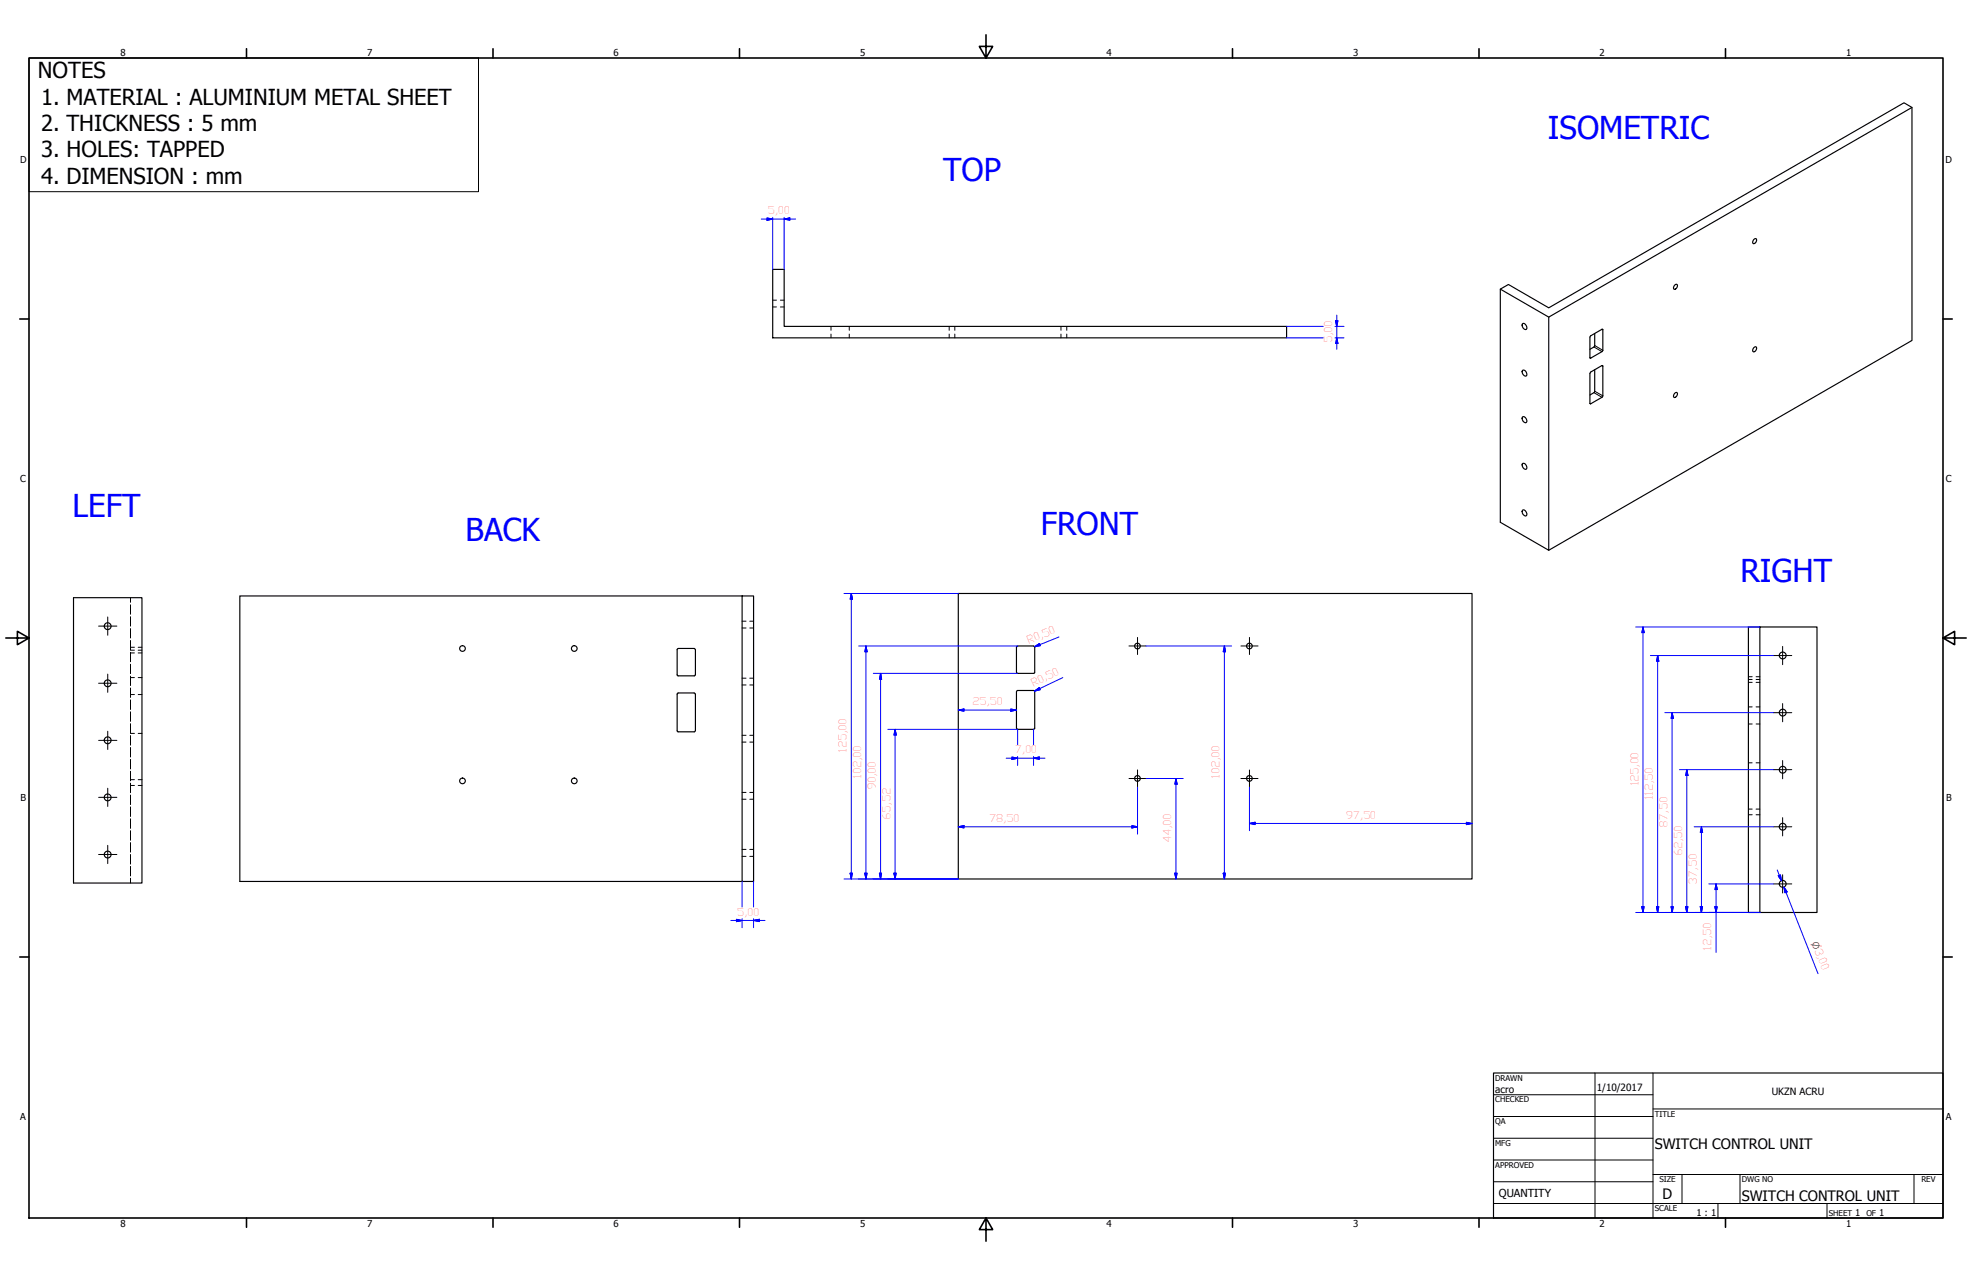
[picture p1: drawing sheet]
<svg xmlns="http://www.w3.org/2000/svg" width="864mm" height="559mm" viewBox="0 0 864 559" stroke-linecap="round" stroke-linejoin="round" font-family="sans-serif">
<!-- layer: Visible (ISO) -->
<g fill="none" stroke="#000" stroke-width=".51">
<path d="M837.3 47.1l-159.1 91.8v102.1l-21.2-12.3v-102.1l3.6-2 17.6 10.2 155.6-89.8 3.5 2.1v102l-159.1 91.9M338.4 118h5v24.9h220v5.1h-225zM768 105l.9-.5 .3 .1a1.36 1.36 0 0 1-.2 1.5 1.36 1.36 0 0 1-1.3 .5zM657 126.6l21.2 12.3M733.3 125l.9-.5 .3 .2a1.36 1.36 0 0 1-.2 1.4 1.36 1.36 0 0 1-1.3 .5zM666.7 141.9l.3-.3a1.86 1.86 0 0 1 1.4 2.7 1.8 1.8 0 0 1-1.7-2.4zM696.3 156.7l.3 .1M768 152.3l.9-.5 .3 .2a1.36 1.36 0 0 1-.2 1.4 1.36 1.36 0 0 1-1.3 .5zM666.7 162.3l.3-.2a1.79 1.79 0 0 1 1.4 2.6 1.77 1.77 0 0 1-1.7-2.4zM733.3 172.3l.9-.5 .3 .2a1.36 1.36 0 0 1-.2 1.4 1.36 1.36 0 0 1-1.3 .5zM666.7 182.7l.3-.3a1.83 1.83 0 0 1 1.4 2.6 1.72 1.72 0 0 1-1.7-2.3zM666.7 203.1l.3-.2a1.79 1.79 0 0 1 1.4 2.6 1.8 1.8 0 0 1-1.7-2.4z"/>
<path d="M666.7 223.5l.3-.2a1.83 1.83 0 0 1 1.4 2.6 1.72 1.72 0 0 1-1.7-2.4zM419.7 259.9h225v125h-225zM32.2 261.7h30v125h-30zM325 261h5v125h-5zM325 261h-220v125h220M770.7 274.6h25v125h-25zM770.7 274.6h-5v125h5M296.5 284.5l.5-.5h7l.5 .5M296.5 284.5l.1 11.2 .4 .3h7l.5-.5M304.5 284.5v11M445.6 294.9h7M445.6 282.9h7"/>
<path d="M445.7 283l-.6 .4 .1 11 .5 .5M452.7 283l.4 .4v11l-.4 .5M296.5 304l.5-.5h7l.5 .5M296.5 304l.1 16.2 .4 .3h7l.5-.5M304.5 304v16M445.1 302.9v16M445.2 318.9l.5 .4M445.6 319.4h7M445.6 302.4h7M445.7 302.4l-.5 .5M452.7 302.4l.4 .5M453.1 302.9v16"/>
<path d="M453.1 318.9l-.4 .4"/>
<circle cx="47.1" cy="274.2" r="1.49"/>
<circle cx="47.1" cy="299.2" r="1.49"/>
<circle cx="202.5" cy="284" r="1.24"/>
<circle cx="251.5" cy="284" r="1.24"/>
<circle cx="498.1" cy="282.9" r="1.24"/>
<circle cx="547.1" cy="282.9" r="1.24"/>
<circle cx="780.7" cy="287.1" r="1.49"/>
<circle cx="780.7" cy="312.1" r="1.49"/>
<circle cx="47.1" cy="324.2" r="1.49"/>
<circle cx="780.7" cy="337.1" r="1.49"/>
<circle cx="47.1" cy="349.2" r="1.49"/>
<circle cx="202.5" cy="342" r="1.24"/>
<circle cx="251.5" cy="342" r="1.24"/>
<circle cx="498.1" cy="340.9" r="1.24"/>
<circle cx="547.1" cy="340.9" r="1.24"/>
<circle cx="47.1" cy="374.2" r="1.49"/>
<circle cx="780.7" cy="362" r="1.49"/>
<circle cx="780.7" cy="387.1" r="1.49"/>
</g>
<!-- layer: Visible Narrow (ISO) -->
<path d="M696.3 156.7l.3 .1M698.1 152l3.4 2M698.4 151.3l3.5 2.1M701.5 144.2l.4 .2M696.3 176.7l.3 .1M698.1 172l3.4 2M698.4 171.3l3.5 2.1M701.5 160.1l.4 .2" fill="none" stroke="#000" stroke-width=".44"/>
<path d="M696.3 156.7l.1-9.4 5.4-3.2v9.6l-5.2 3.1M698.4 146.1l-.1 5.6-2 1.3M696.6 162.9l5.2-2.8 .1 13.3-.4 .6-5.1 2.8-.1-13.2zM698.4 161.9l-.1 9.8-2 1.3" fill="none" stroke="#000" stroke-width=".51"/>
<!-- layer: Hidden (ISO) -->
<g fill="none" stroke="#000" stroke-width=".44">
<path d="M338.4 134.4h1.6M338.4 131.4h1.6M341.8 134.4h1.6M341.8 131.4h1.6M363.9 142.9v1.8M363.9 146.3v1.7M371.9 142.9v1.8M371.9 146.3v1.7M415.7 142.9v1.8M415.7 146.3v1.7M418.1 142.9v1.8M418.1 146.3v1.7"/>
<path d="M464.6 142.9v1.8M464.6 146.3v1.7M467.2 142.9v1.8M467.2 146.3v1.7M57.1 261.7v2.1M57.1 264.9v4.1M57.1 270.1v4.1M57.1 275.3v4.1M325 272h1.7M325 275h1.7M328.4 272h1.6M328.4 275h1.6"/>
<path d="M57.1 296.7h1.8M57.1 284.7h1.8M57.1 280.5v4.1M57.1 285.7v4.1M57.1 290.9v4.1M57.1 296.1v4.1M57.1 283.5h1.8M57.1 285.9h1.8M60.5 296.7h1.7M60.5 284.7h1.7M60.5 283.5h1.7M60.5 285.9h1.7"/>
<path d="M325 297h1.7M325 300h1.7M328.4 297h1.6M328.4 300h1.6M765.7 297.6h1.6M765.7 298.8h1.6M765.7 296.4h1.6M769 297.6h1.7M769 298.8h1.7M769 296.4h1.7M57.1 304.2h1.8M57.1 301.3v4.1"/>
<path d="M57.1 306.5v4.2M57.1 311.7v4.2M57.1 316.9v4.2M60.5 304.2h1.7M765.7 309.6h1.6M765.7 317.1h1.6M769 309.6h1.7M769 317.1h1.7M57.1 321.2h1.8M57.1 322.1v4.2M57.1 327.3v4.2M57.1 332.5v4.2"/>
<path d="M57.1 337.8v4.1M60.5 321.2h1.7M325 322h1.7M325 325h1.7M328.4 322h1.6M328.4 325h1.6M765.7 334.1h1.6M769 334.1h1.7M57.1 343v4.2M57.1 348.2v4.2M57.1 353.4v4.2M57.1 358.6v4.2"/>
<path d="M57.1 341.4h1.8M57.1 344h1.8M60.5 341.4h1.7M60.5 344h1.7M325 347h1.7M325 350h1.7M328.4 347h1.6M328.4 350h1.6M765.7 356.8h1.6M765.7 354.3h1.6M769 356.8h1.7M769 354.3h1.7"/>
<path d="M57.1 363.8v4.2M57.1 369v4.2M57.1 374.2v4.2M57.1 379.4v4.2M325 372h1.7M325 375h1.7M328.4 372h1.6M328.4 375h1.6M57.1 384.6v2.1"/>
</g>
<!-- layer: Border (ANSI) -->
<g fill="none" stroke="#000" stroke-width=".7">
<path d="M431.8 15.2v10.2l-2.9-5.1h5.8l-2.9 5.1M12.7 25.4h838.2v508h-838.2zM107.9 21.3v4.1M215.9 21.3v4.1M323.8 21.3v4.1M539.8 21.3v4.1M647.7 21.3v4.1M755.6 21.3v4.1M8.6 139.7h4.1M850.9 139.7h4.1M2.5 279.4h10.2l-5.1-2.9v5.8l5.1-2.9M850.9 279.4l5.1 2.9v-5.8l-5.1 2.9h10.2"/>
<path d="M8.6 419.1h4.1M850.9 419.1h4.1M107.9 533.4v4.1M215.9 533.4v4.1M323.8 533.4v4.1M431.8 533.4l2.9 5.1h-5.8l2.9-5.1v10.2M539.8 533.4v4.1M647.7 533.4v4.1M755.6 533.4v4.1"/>
</g>
<!-- layer: Title (ANSI) -->
<g fill="none" stroke="#000" stroke-width=".44">
<path d="M654 479.4h69.9M698.5 469.9v63.5M723.9 469.9v63.5M654 488.9h69.9M654 498.5h69.9M723.9 485.6h127M654 508h69.9M654 517.5h69.9M723.9 514.3h127M736.6 514.3v12.7M762 514.3v12.7M838.2 514.3v12.7"/>
<path d="M654 527h196.9M752.3 527v6.4M800.1 527v6.4"/>
</g>
<path d="M654 469.9h196.9v63.5h-196.9z" fill="none" stroke="#000" stroke-width=".51"/>
<!-- layer: Sketch Geometry (ISO) -->
<path d="M12.7 25.4h196.8v58.5h-196.8z" fill="none" stroke="#000" stroke-width=".44"/>
<!-- layer: Dimension (ISO) -->
<g fill="none" stroke="#00f" stroke-width=".44">
<path d="M333.4 95.9h15M335.9 95.4l2.5 .5-2.5 .6zM338.4 95.2v22.8M343.4 95.9l2.5-.5v1.1zM343.4 95.2v22.8M585.4 138v15M563.4 148h16.1M563.4 142.9h16.1M584.6 148h4M584.6 142.9h4M584.9 140.5h1l-.5 2.4zM585.4 148l.5 2.4h-1z"/>
<path d="M369.6 259.9h50.1M372.8 259.9l.5 2.5h-1zM372.8 259.9v125M463.7 279l-10.6 4.2M716.3 274.6h54.4M719.5 274.6l.5 2.5h-1zM719.5 274.6v125M376 282.9h69.6M379.2 282.9l.5 2.5h-1zM379.2 282.9v102M382.5 294.9h63.1M385.6 294.9l.5 2.5h-1z"/>
<path d="M385.6 294.9v90M453.1 283.2l2.1-1.4 .4 1zM465.5 296.7l-12.4 5.9M501.9 282.9h37.5M536.2 282.9l.5 2.5h-1zM536.2 282.9v102M722.8 287.1h53.9M725.9 287.1l.5 2.5h-1zM725.9 287.1v112.5M388.8 319.4h56.8v6.7M392 319.4l.5 2.5h-1zM392 319.4v65.5"/>
<path d="M419.7 311l2.4-.5v1zM419.7 311h25.4M442.7 310.5l2.4 .5-2.4 .5zM452.6 319.4v6.7M453.1 302.6l2.1-1.5 .3 1zM729.1 312.1h47.6M732.3 312.1l.5 2.5h-1zM732.3 312.1v87.5M440.6 332h17M443.2 331.5l2.4 .5-2.4 .5zM445.6 331.3v3.9M452.6 332l2.6-.5v1z"/>
<path d="M452.6 331.3v3.9M735.5 337.1h41.2M738.7 337.1l.5 2.5h-1zM738.7 337.1v62.5M498.2 344.7v20.6M501.9 340.9h16.3M515 340.9l.5 2.5h-1zM515 340.9v44M547.2 344.7v19.1M419.7 362.1l2.4-.5v1zM419.7 362.1h78.5M495.7 361.6l2.5 .5-2.5 .5z"/>
<path d="M547.2 360.6l2.5-.5v1zM547.2 360.6h97.5M642.2 360.1l2.5 .5-2.5 .5zM741.9 362.1h34.8M745.1 362.1l.5 2.5h-1zM745.1 362.1v37.5M325 386v11.2M330 386v11.2M369.6 384.9h50.1M372.3 382.4h1l-.5 2.5zM378.7 382.4h1l-.5 2.5zM385.1 382.4h1l-.5 2.5z"/>
<path d="M391.5 382.4h1l-.5 2.5zM514.5 382.4h1l-.5 2.5zM535.7 382.4h1l-.5 2.5zM716.3 399.6h54.4M719 397.1h1l-.5 2.5zM725.4 397.1h1l-.5 2.5zM731.8 397.1h1l-.5 2.5zM738.2 397.1h1l-.5 2.5zM744.6 397.1h1l-.5 2.5zM748.3 387.1h28.4M751 397.1h1l-.5 2.5zM751.5 387.1l.5 2.5h-1z"/>
<path d="M751.5 387.1v30M778.3 381l1.9 4.7M778.8 383.5l.9-.3 .5 2.5zM781.2 388.5l1.4 2.1-.9 .4zM782.1 390.8l-.9-2.3 15 37.9M320 403.1h15M322.5 402.6l2.5 .5-2.5 .5zM325 402.3v4M330 403.1l2.5-.5v1zM330 402.3v4"/>
</g>
<g fill="#00f" stroke="#00f" stroke-width=".44">
<path d="M391.5 382.4l.5 2.5z"/>
<path d="M391.5 382.4h1l-.5 2.5z"/>
<path d="M392 319.4l.5 2.5z"/>
<path d="M392 319.4l.5 2.5h-1z"/>
<path d="M385.1 382.4l.5 2.5z"/>
<path d="M385.1 382.4h1l-.5 2.5z"/>
<path d="M385.6 294.9l.5 2.5z"/>
<path d="M385.6 294.9l.5 2.5h-1z"/>
<path d="M378.7 382.4l.5 2.5z"/>
<path d="M378.7 382.4h1l-.5 2.5z"/>
<path d="M379.2 282.9l.5 2.5z"/>
<path d="M379.2 282.9l.5 2.5h-1z"/>
<path d="M372.3 382.4l.5 2.5z"/>
<path d="M372.3 382.4h1l-.5 2.5z"/>
<path d="M372.8 259.9l.5 2.5z"/>
<path d="M372.8 259.9l.5 2.5h-1z"/>
<path d="M495.7 362.6l2.5-.5z"/>
<path d="M495.7 361.6l2.5 .5-2.5 .5z"/>
<path d="M419.7 362.1l2.4-.5z"/>
<path d="M419.7 362.1l2.4-.5v1z"/>
<path d="M642.2 361.1l2.5-.5z"/>
<path d="M642.2 360.1l2.5 .5-2.5 .5z"/>
<path d="M547.2 360.6l2.5-.5z"/>
<path d="M547.2 360.6l2.5-.5v1z"/>
<path d="M514.5 382.4l.5 2.5z"/>
<path d="M514.5 382.4h1l-.5 2.5z"/>
<path d="M515 340.9l.5 2.5z"/>
<path d="M515 340.9l.5 2.5h-1z"/>
<path d="M535.7 382.4l.5 2.5z"/>
<path d="M535.7 382.4h1l-.5 2.5z"/>
<path d="M536.2 282.9l.5 2.5z"/>
<path d="M536.2 282.9l.5 2.5h-1z"/>
<path d="M453.1 283.2l2.1-1.4z"/>
<path d="M453.1 283.2l2.1-1.4 .4 1z"/>
<path d="M452.6 332l2.6-.5z"/>
<path d="M452.6 332l2.6-.5v1z"/>
<path d="M443.2 332.5l2.4-.5z"/>
<path d="M443.2 331.5l2.4 .5-2.4 .5z"/>
<path d="M322.5 403.6l2.5-.5z"/>
<path d="M322.5 402.6l2.5 .5-2.5 .5z"/>
<path d="M330 403.1l2.5-.5z"/>
<path d="M330 403.1l2.5-.5v1z"/>
<path d="M751 397.1l.5 2.5z"/>
<path d="M751 397.1h1l-.5 2.5z"/>
<path d="M751.5 387.1l.5 2.5z"/>
<path d="M751.5 387.1l.5 2.5h-1z"/>
<path d="M744.6 397.1l.5 2.5z"/>
<path d="M744.6 397.1h1l-.5 2.5z"/>
<path d="M745.1 362.1l.5 2.5z"/>
<path d="M745.1 362.1l.5 2.5h-1z"/>
<path d="M738.2 397.1l.5 2.5z"/>
<path d="M738.2 397.1h1l-.5 2.5z"/>
<path d="M738.7 337.1l.5 2.5z"/>
<path d="M738.7 337.1l.5 2.5h-1z"/>
<path d="M731.8 397.1l.5 2.5z"/>
<path d="M731.8 397.1h1l-.5 2.5z"/>
<path d="M732.3 312.1l.5 2.5z"/>
<path d="M732.3 312.1l.5 2.5h-1z"/>
<path d="M725.4 397.1l.5 2.5z"/>
<path d="M725.4 397.1h1l-.5 2.5z"/>
<path d="M725.9 287.1l.5 2.5z"/>
<path d="M725.9 287.1l.5 2.5h-1z"/>
<path d="M719 397.1l.5 2.5z"/>
<path d="M719 397.1h1l-.5 2.5z"/>
<path d="M719.5 274.6l.5 2.5z"/>
<path d="M719.5 274.6l.5 2.5h-1z"/>
<path d="M343.4 95.9l2.5-.5z"/>
<path d="M343.4 95.9l2.5-.5v1.1z"/>
<path d="M335.9 96.5l2.5-.6z"/>
<path d="M335.9 95.4l2.5 .5-2.5 .6z"/>
<path d="M584.9 140.5l.5 2.4z"/>
<path d="M584.9 140.5h1l-.5 2.4z"/>
<path d="M585.4 148l.5 2.4z"/>
<path d="M585.4 148l.5 2.4h-1z"/>
<path d="M781.2 388.5l1.4 2.1z"/>
<path d="M781.2 388.5l1.4 2.1-.9 .4z"/>
<path d="M778.8 383.5l1.4 2.2z"/>
<path d="M778.8 383.5l.9-.3 .5 2.5z"/>
<path d="M419.7 311l2.4-.5z"/>
<path d="M419.7 311l2.4-.5v1z"/>
<path d="M442.7 311.5l2.4-.5z"/>
<path d="M442.7 310.5l2.4 .5-2.4 .5z"/>
<path d="M453.1 302.6l2.1-1.5z"/>
<path d="M453.1 302.6l2.1-1.5 .3 1z"/>
</g>
<!-- layer: Center Mark (ISO) -->
<g fill="none" stroke="#000" stroke-width=".44">
<path d="M43.2 274.2h8M47.2 270.2v8M498.2 279.1v7.5M547.2 279.1v7.5M43.2 299.2h8M47.2 295.2v8M494.4 282.9h7.5M543.4 282.9h7.5M776.7 287.1h8M780.7 283.1v8M776.7 312.1h8M780.7 308.1v8"/>
<path d="M43.2 324.2h8M47.2 320.2v8M498.2 337.2v7.5M547.2 337.2v7.5M776.7 337.1h8M780.7 333.1v8M43.2 349.2h8M47.2 345.2v8M494.4 340.9h7.5M543.4 340.9h7.5M780.7 358.1v8M43.2 374.2h8"/>
<path d="M47.2 370.2v8M776.7 362.1h8M776.7 387.1h8M780.7 383.1v8"/>
</g>
<g font-size="13.8" fill="#00f">
<text x="677.8" y="60.8">ISOMETRIC</text>
<text x="413.1" y="79.4">TOP</text>
<text x="31.8" y="226.4">LEFT</text>
<text x="203.8" y="236.9">BACK</text>
<text x="455.8" y="234.2">FRONT</text>
<text x="762.2" y="254.8">RIGHT</text>
</g>
<g font-size="9.7">
<text x="16.6" y="34.4">NOTES</text>
<text x="18" y="45.9">1. MATERIAL : ALUMINIUM METAL SHEET</text>
<text x="18" y="57.4">2. THICKNESS : 5 mm</text>
<text x="18" y="69">3. HOLES: TAPPED</text>
<text x="18" y="80.5">4. DIMENSION : mm</text>
</g>
<g font-size="6.3">
<text x="724.7" y="503.4">SWITCH CONTROL UNIT</text>
<text x="728.1" y="524.9">D</text>
<text x="762.8" y="526.2">SWITCH CONTROL UNIT</text>
</g>
<g font-size="4.8" fill="#f00">
<text x="336.1" y="93.9">5,00</text>
<text x="583.4" y="150.3" transform="rotate(-90 583.4 150.3)">5,00</text>
<text x="450.5" y="282.1" transform="rotate(-22 450.5 282.1)">R0,50</text>
<text x="452.4" y="300.7" transform="rotate(-26 452.4 300.7)">R0,50</text>
<text x="425.8" y="308.9">25,50</text>
<text x="370.8" y="329.8" transform="rotate(-90 370.8 329.8)">125,00</text>
<text x="444.3" y="329.9">7,00</text>
<text x="377.1" y="341" transform="rotate(-90 377.1 341)">102,00</text>
<text x="534.1" y="341" transform="rotate(-90 534.1 341)">102,00</text>
<text x="383.5" y="346" transform="rotate(-90 383.5 346)">90,00</text>
<text x="717.5" y="344.4" transform="rotate(-90 717.5 344.4)">125,00</text>
<text x="723.8" y="350.5" transform="rotate(-90 723.8 350.5)">112,50</text>
<text x="390" y="359" transform="rotate(-90 390 359)">65,52</text>
<text x="589.3" y="358.5">97,50</text>
<text x="433.1" y="360">78,50</text>
<text x="730.2" y="362.5" transform="rotate(-90 730.2 362.5)">87,50</text>
<text x="512.9" y="369.3" transform="rotate(-90 512.9 369.3)">44,00</text>
<text x="736.7" y="374.9" transform="rotate(-90 736.7 374.9)">62,50</text>
<text x="743.1" y="387.4" transform="rotate(-90 743.1 387.4)">37,50</text>
<text x="322.7" y="401.1">5,00</text>
<text x="749.4" y="416.3" transform="rotate(-90 749.4 416.3)">12,50</text>
<text x="794.5" y="415.9" transform="rotate(68 794.5 415.9)">3,00</text>
</g>
<text font-size="4.8" x="656.4" y="524.3">QUANTITY</text>
<g font-size="4.4">
<text x="654.8" y="478.6">acro</text>
<text x="699.3" y="478">1/10/2017</text>
<text x="775.9" y="479.4">UKZN ACRU</text>
</g>
<g font-size="4.2">
<text x="52.8" y="24.4">8</text>
<text x="160.8" y="24.4">7</text>
<text x="268.7" y="24.4">6</text>
<text x="376.7" y="24.4">5</text>
<text x="484.6" y="24.4">4</text>
<text x="592.6" y="24.4">3</text>
<text x="700.5" y="24.4">2</text>
<text x="808.5" y="24.4">1</text>
<text x="8.8" y="71.4">D</text>
<text x="852" y="71.4">D</text>
<text x="8.9" y="211.1">C</text>
<text x="852.2" y="211.1">C</text>
<text x="9" y="350.8">B</text>
<text x="852.2" y="350.8">B</text>
<text x="8.9" y="490.5">A</text>
<text x="852.2" y="490.5">A</text>
<text x="742.9" y="532.6">1 : 1</text>
<text x="812.4" y="532.6">1</text>
<text x="823" y="532.6">1</text>
<text x="52.8" y="537.5">8</text>
<text x="160.8" y="537.5">7</text>
<text x="268.7" y="537.5">6</text>
<text x="376.7" y="537.5">5</text>
<text x="484.6" y="537.5">4</text>
<text x="592.6" y="537.5">3</text>
<text x="700.5" y="537.5">2</text>
<text x="808.5" y="537.5">1</text>
</g>
<text font-size="4" fill="#f00" x="793.2" y="412.8" transform="rotate(68 793.2 412.8)">⌀</text>
<g font-size="3.5">
<text x="654.8" y="473.2">DRAWN</text>
<text x="654.8" y="482.8">CHECKED</text>
<text x="724.7" y="488.9">TITLE</text>
<text x="654.8" y="492.3">QA</text>
<text x="654.8" y="501.8">MFG</text>
<text x="654.8" y="511.4">APPROVED</text>
<text x="726.7" y="517.7">SIZE</text>
<text x="762.8" y="517.7">DWG NO</text>
<text x="841.4" y="517.7">REV</text>
<text x="724.7" y="530.4">SCALE</text>
<text x="800.9" y="532.6">SHEET</text>
<text x="817.4" y="532.6">OF</text>
</g>
</svg>
